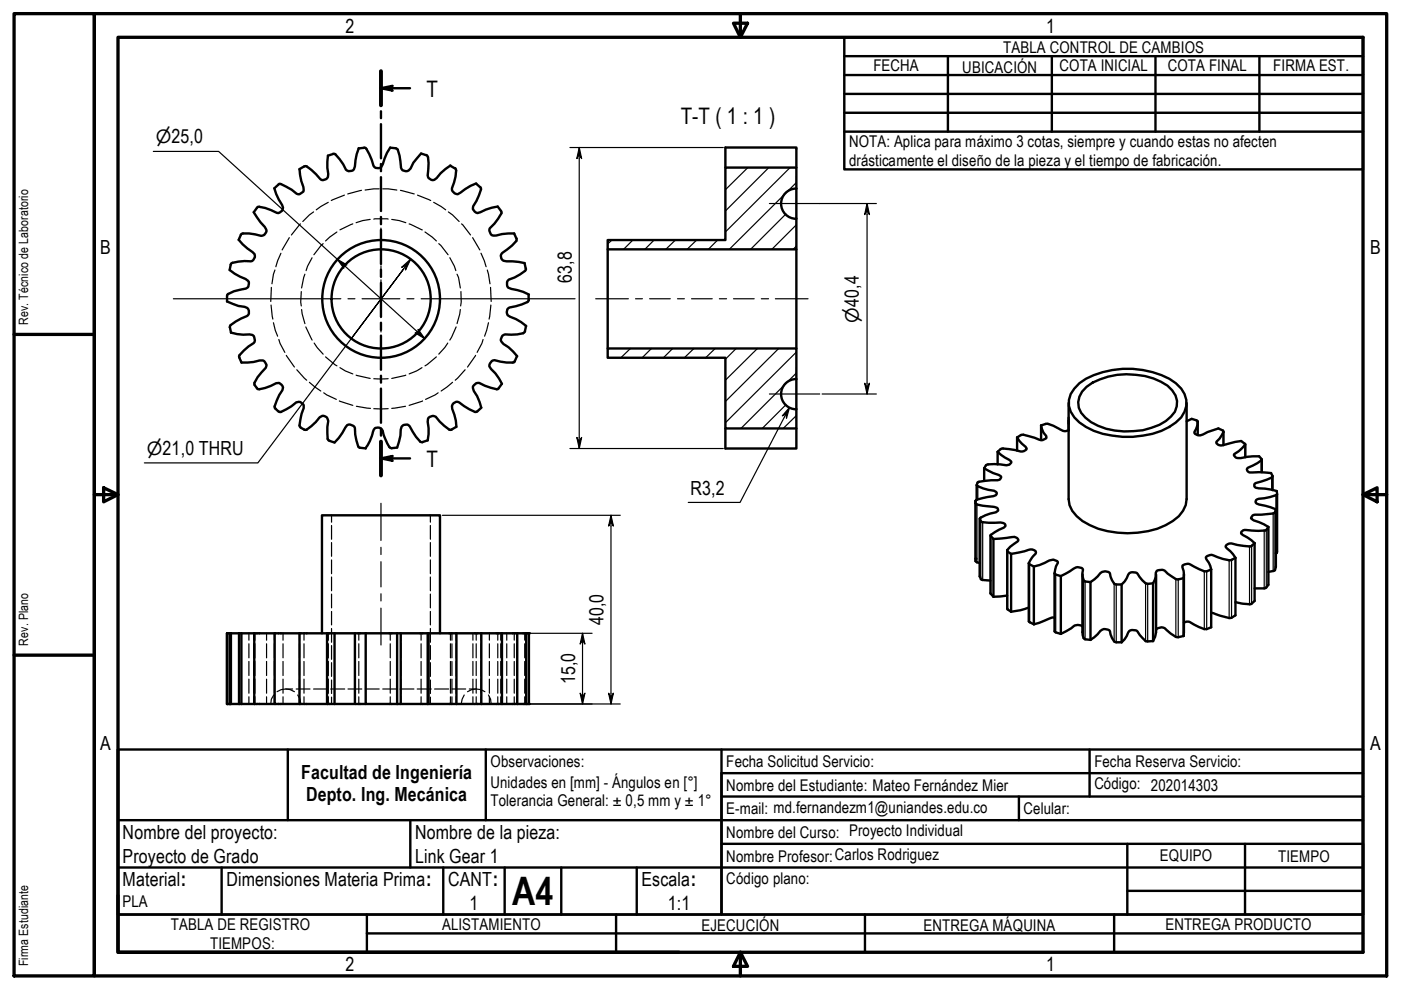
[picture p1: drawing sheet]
<svg xmlns="http://www.w3.org/2000/svg" width="297mm" height="210mm" viewBox="0 0 297 210" stroke-linecap="round" stroke-linejoin="round" font-family="sans-serif">
<!-- layer: Hatch (ISO) -->
<g fill="none" stroke="#000" stroke-width=".25">
<path d="M154.1 35.5l-.3 .2M158.6 35.5l-4.8 4.7M163 35.5l-9.2 9.2M167.5 35.5l-13.7 13.7M168.8 38.7l-14.2 14.2M129.7 50.9l-.9 .8M134.2 50.9l-2 2M138.7 50.9l-2 2M143.2 50.9l-2 2M147.7 50.9l-2 2M152.1 50.9l-1.9 2M166.6 45.4l-7.5 7.5"/>
<path d="M168.8 52.2l-.7 .7M168.8 47.7l-5.2 5.2M129.2 73.9l-.4 .3M133.7 73.9l-2.1 2M138.1 73.9l-2 2M142.6 73.9l-1.9 2M147.1 73.9l-2 2M151.6 73.9l-2 2M156.1 73.9l-2.3 2.3M160.6 73.9l-6.8 6.7M165.1 73.9l-11.3 11.2M168.8 79.1l-2 2"/>
<path d="M168.8 74.6l-15 15M166.6 85.8l-5 5M166.7 81.3l-9.6 9.5M168.8 88.1l-2.7 2.7"/>
</g>
<!-- layer: Hidden (ISO) -->
<g fill="none" stroke="#000" stroke-width=".25">
<path d="M58.3 57.2l-.3 .9-.3 2.1M59.6 53.7l-1.1 2.9M61.3 50.4l-1.5 2.6M63.7 47.5l-1.9 2.3M64.6 58.1l-.7 3M66.2 54.6l-1 1.8-.3 1M66.5 44.9l-.9 .7-1.4 1.4M68.5 51.7l-2 2.3M69.6 42.9l-2.5 1.6M71.4 49.2l-2.4 1.9M73 41.4l-2.8 1.1M74.8 47.5l-2.7 1.2"/>
<path d="M76.6 40.4l-2.9 .7M78.5 46.5l-1.6 .3-1.4 .4M79.2 46.5h3.1M80.4 40l-3 .3M81.2 40l2.9 .3M83.1 46.5l1.5 .3 1.4 .4M84.9 40.4l2.9 .7M86.7 47.5l2.8 1.2M88.5 41.4l2.8 1.1M90.1 49.2l2.4 1.9M91.9 42.9l2.6 1.6M93 51.7l2 2.3"/>
<path d="M95.1 44.9l.8 .7 1.4 1.4M95.4 54.6l.9 1.8 .3 1M96.9 58.1l.3 .7 .4 2.3M97.9 47.5l1.9 2.3M100.2 50.4l1.5 2.6M102 53.7l1.1 2.9M103.3 57.2l.6 3M57.5 64.7l.3 3M57.5 60.9l-.1 3M58 68.4l.4 1.6 .5 1.3M59.1 72l.3 .8 1 1.9M60.7 75.3l1.7 2.5"/>
<path d="M62.9 78.4l2.1 2.2M63.9 61.8l-.1 2.2 .1 .9M63.9 65.6l.7 3M64.8 69.3l1.4 2.8M66.6 72.7l.6 1 1.3 1.4M69 75.7l2.4 1.9M72.1 77.9l1.1 .7 1.6 .7M75.5 79.5l3 .7M86 79.5l-2.9 .7M89.5 77.9l-1.2 .7-1.6 .7M92.5 75.7l-2.4 1.9M94.9 72.7l-.6 1-1.3 1.4"/>
<path d="M96.7 69.3l-1.3 2.8M97.6 65.6l-.7 3M97.7 61.8l.1 2.2-.1 .9M98.6 78.4l-2.1 2.2M100.8 75.3l-1.7 2.5M102.4 72l-.2 .8-1 1.9M103.6 68.4l-.9 2.9M104 60.9l.1 3M104.1 64.7l-.4 3M65.6 81.1l2.4 1.8M68.6 83.3l2.7 1.4M71.9 85l2.9 1"/>
<path d="M75.6 86.1l2.9 .5M79.2 86.6h3.1M79.2 80.3h3.1M86 86.1l-2.9 .5M89.6 85l-2.9 1M92.9 83.3l-2.7 1.4M95.9 81.1l-2.4 1.8M70.3 109.3v1.4M70.3 111.4v2.9M70.3 115v3M70.3 118.7v2.9M91.2 109.3v1.4"/>
<path d="M91.2 111.4v2.9M91.2 115v3M91.2 118.7v2.9M48.7 134.3v1.4M48.7 136.5v3M50.6 134.3v1.4M50.6 136.5v3M52.8 134.3v1.4M52.8 136.5v3M53.8 134.3v1.4M53.8 136.5v3M54 134.3v1.4"/>
<path d="M54 136.5v3M56.5 134.3v1.4M56.5 136.5v3M58.2 134.3v1.4M58.2 136.5v3M60 134.3v1.4M60 136.5v3M63.5 134.3v1.4M63.5 136.5v3M64.5 134.3v1.4M64.5 136.5v3M69.5 134.3v1.4"/>
<path d="M69.5 136.5v3M69.6 134.3v1.4M69.6 136.5v3M70.3 122.3v3M70.3 126v2.9M70.3 129.6v2.9M70.3 133.3v2.9M70.3 136.9v2.9M75.2 134.3h.1M75.2 134.3v1.4M75.2 136.5v3M76.1 134.3v1.4"/>
<path d="M76.1 136.5v3M82.7 134.3v1.4M82.7 136.5v3M85 134.3h.1M85 134.3v1.4M85 136.5v3M89.3 134.3v1.4M89.3 136.5v3M90.7 134.3v1.4M90.7 136.5v3M91.2 122.3v3M91.2 126v2.9"/>
<path d="M91.2 129.6v2.9M91.2 133.3v2.9M91.2 136.9v2.9M95.5 134.3v1.4M95.5 136.5v3M95.8 134.3v1.4M95.8 136.5v3M96.7 134.3v1.4M96.7 136.5v3M100.3 134.3v1.4M100.3 136.5v3M101 134.3v1.4"/>
<path d="M101 136.5v3M102 134.3v1.4M102 136.5v3M103.8 134.3v1.4M103.8 136.5v3M105.5 134.3v1.4M105.5 136.5v3M106.2 134.3v1.4M106.2 136.5v3M106.4 134.3v1.4M106.4 136.5v3M107.4 134.3v1.4"/>
<path d="M107.4 136.5v3M109 134.3v1.4M109 136.5v3M109.5 134.3v1.4M109.5 136.5v3M111.3 134.3v1.4M111.3 136.5v3M111.5 134.3v1.4M111.5 136.5v3M112.1 134.3v1.4M112.1 136.5v3M48.7 140.2v3"/>
<path d="M48.7 144v3M48.7 147.7v1.6M50.6 140.2v3M50.6 144v3M50.6 147.7v1.6M52.8 140.2v3M52.8 144v3M52.8 147.7v1.6M53.8 140.2v3M53.8 144v3M53.8 147.7v1.6M54 140.2v3"/>
<path d="M54 144v3M54 147.7v1.6M56.5 140.2v3M56.5 144v3M56.5 147.7v1.6M58 147.4l-.5 .8-.1 1.1M58.2 140.2v3M58.2 144v3M58.2 147.7v1.6M58.7 146.7a3.3 3.3 0 0 1 3.7 0M60 140.2v3M60 144v3"/>
<path d="M60 147.7v1.6M60.6 146.1h1.4M62.8 146.1h2.9M63.1 147.4l.5 .8 .2 1.1M63.5 140.2v3M63.5 144v3M63.5 147.7v1.6M64.5 140.2v3M64.5 144v3M64.5 147.7v1.6M66.5 146.1h2.9M69.5 140.2v3"/>
<path d="M69.5 144v3M69.5 147.7v1.6M69.6 140.2v3M69.6 144v3M69.6 147.7v1.6M70.1 146.1h3M70.3 140.5v2.9M70.3 144.2v2.8M70.3 147.8v1.5M73.8 146.1h2.9M75.2 149.3h.1M75.2 140.2v3"/>
<path d="M75.2 144v3M75.2 147.7v1.6M76.1 140.2v3M76.1 144v3M76.1 147.7v1.6M77.5 146.1h2.9M81.2 146.1h2.9M82.7 140.2v3M82.7 144v3M82.7 147.7v1.6M84.8 146.1h3M85 140.2v3"/>
<path d="M85 144v3M85 147.7v1.6M88.5 146.1h2.9M89.3 140.2v3M89.3 144v3M89.3 147.7v1.6M90.7 140.2v3M90.7 144v3M90.7 147.7v1.6M91.2 140.5v2.9M91.2 144.2v2.8M91.2 147.8v1.5"/>
<path d="M92.1 146.1h3M95.5 140.2v3M95.5 144v3M95.5 147.7v1.6M95.8 140.2v3M95.8 144v3M95.8 147.7v1.6M95.8 146.1h2.9M96.7 140.2v3M96.7 144v3M96.7 147.7v1.6M98.4 147.4l-.4 .8-.2 1.1"/>
<path d="M99.1 146.7a3.3 3.3 0 0 1 3.7 0M99.5 146.1h1.5M100.3 140.2v3M100.3 144v3M100.3 147.7v1.6M101 140.2v3M101 144v3M101 147.7v1.6M102 140.2v3M102 144v3M102 147.7v1.6M103.6 147.4l.4 .8 .1 1.1"/>
<path d="M103.8 140.2v3M103.8 144v3M103.8 147.7v1.6M105.5 140.2v3M105.5 144v3M105.5 147.7v1.6M106.2 140.2v3M106.2 144v3M106.2 147.7v1.6M106.4 140.2v3M106.4 144v3M106.4 147.7v1.6"/>
<path d="M107.4 140.2v3M107.4 144v3M107.4 147.7v1.6M109 140.2v3M109 144v3M109 147.7v1.6M109.5 140.2v3M109.5 144v3M109.5 147.7v1.6M111.3 140.2v3M111.3 144v3M111.3 147.7v1.6"/>
<path d="M111.5 140.2v3M111.5 144v3M111.5 147.7v1.6M112.1 140.2v3M112.1 144v3M112.1 147.7v1.6"/>
</g>
<!-- layer: Visible (ISO) -->
<g fill="none" stroke="#000" stroke-width=".51">
<path d="M59 39.1l-.8 .8 .3 1.2 1.3 2.4a1.13 1.13 0 0 1-.8 1.7l-.3-.1a8.8 8.8 0 0 0-4-1.2l-.9 1.1 2.7 3.7a1.12 1.12 0 0 1-1.1 1.3 8.8 8.8 0 0 0-4.2-.4l-.1 .2M63.5 35.8l.4 2.6 .5 1.9a1.18 1.18 0 0 1-1.5 .8 11.4 11.4 0 0 0-3.7-2.1l-.1 .1M69.5 33l-.1 1.3 .1 3.2a1.16 1.16 0 0 1-1.4 .6l-.2-.2a9.2 9.2 0 0 0-3.1-2.7l-1.3 .7M70.6 32.6l-1.1 .4M76.1 31.4l-.5 1.3-.5 3.1a1.14 1.14 0 0 1-1.8 .2 9.6 9.6 0 0 0-2.4-3.4h-.3M77.2 31.3l-1.2 .2M77.2 31.3h.3a10 10 0 0 1 1.7 3.9l.2 .2a1.14 1.14 0 0 0 1.4 0l1.2-3 .7-1.1M82.7 31.3l1.2 .1M83.9 31.4l.2 .1a8.4 8.4 0 0 1 .9 4.1l.2 .2a1.15 1.15 0 0 0 1.9-.1l.5-1.2 1.7-2 1.1 .4M90.4 32.9l.2 .2a8.7 8.7 0 0 1 .1 4.1l.2 .6 .5 .3h.7l1.3-1.4 2.1-1.6M95.4 35.1l1.1 .6M96.5 35.7l.1 .1a8.1 8.1 0 0 1-.8 4.1 1.09 1.09 0 0 0 .6 1.1 1.09 1.09 0 0 0 1.2-.1l2.2-1.5 1.2-.5"/>
<path d="M100.9 38.9l.9 .8M101.9 39.7l.1 .2a10.4 10.4 0 0 1-1.7 3.8v.3a1.26 1.26 0 0 0 .9 1.2 15.5 15.5 0 0 1 4.3-1.4l.9 1.2a11.6 11.6 0 0 1-2.6 3.6 1.24 1.24 0 0 0 .7 1.3l1.9-.3 2.6-.1 .5 1.1M153.8 35.5v-4.2h15v4.2M168.8 40a3.2 3.2 0 0 0-3.2 3.2 3.2 3.2 0 0 0 3.2 3.2M48.9 56.1l-.2 1.1 1 .8 2.9 1.5a1.14 1.14 0 0 1-.5 1.7 8.6 8.6 0 0 0-3.9 1.3l-.1 1.4 2.4 1 1.4 .2a1.09 1.09 0 0 1 .9 .8 1.09 1.09 0 0 1-.5 1.1 9.7 9.7 0 0 0-3.5 2.1l-.1 .3M51.1 49.8l-.5 1 .8 1 2.6 2.1a1.12 1.12 0 0 1-.9 1.5 9.5 9.5 0 0 0-4.1 .5l-.1 .2M109.5 50.6v.2a8.2 8.2 0 0 1-3 2.8l-.3 .6a1.1 1.1 0 0 0 1.2 1.2l2.6 .1 1.3 .3M111.2 55.8l.3 1.2M111.5 56.9v.3a8.7 8.7 0 0 1-3.6 2.1 1.14 1.14 0 0 0-.1 1.7l3.1 .9 1.2 .6M128.8 50.9h25v-15.4h15v17.4h-40zM128.8 52.9v21M168.8 52.9v21"/>
<path d="M48.7 69.4l.3 1.2M49 70.5l1.3 .3 3.2 .2a1.27 1.27 0 0 1 .3 1.7 9.5 9.5 0 0 0-3.1 2.8l.5 1.4h1.3l3.3-.5a1.23 1.23 0 0 1 .5 1.6 8.3 8.3 0 0 0-2.4 3.4l.1 .2M109.2 76.6l-.2 .2a9.1 9.1 0 0 1-4.2-.4 1.16 1.16 0 0 0-1 1.3l1.2 1.5 1.4 2.2M109.6 75.5l-.5 1.1M111.3 70.3l-.1 .2a7.4 7.4 0 0 1-4.1 .4 1.08 1.08 0 0 0-.8 1.5l.4 .5 1.1 .7 1.9 1.9M111.5 69.1l-.2 1.2M112.1 62.5v1.1M112.1 63.6l-.1 .3a11.3 11.3 0 0 1-4.2 1.4 1.08 1.08 0 0 0 .3 1.9l1.3 .5 2.2 1.4M128.8 73.9h40v16.9h-15v-14.9h-25zM54 81.6l.2 .3a.94 .94 0 0 0 .8 .6l1.2-.2 2.3-1a1.09 1.09 0 0 1 1.2 .3 1.09 1.09 0 0 1 .2 1.1 9.7 9.7 0 0 0-1.7 3.8l1 .8a8.8 8.8 0 0 0 3.6-2 1.14 1.14 0 0 1 1.6 1.2 10.2 10.2 0 0 0-.8 4l.9 .6M64.5 91.1l.3 .1a8.3 8.3 0 0 0 3-2.7l.5-.3h.3a1.09 1.09 0 0 1 1 1.1 10.3 10.3 0 0 0 0 4l.2 .1M69.8 93.5l1.1 .3 .9-.9 1.8-2.8a1.19 1.19 0 0 1 1.6 .7 9.8 9.8 0 0 0 .9 4l.2 .2"/>
<path d="M76.3 94.9l1.2 .2M83.1 95a1.27 1.27 0 0 1-1-1l-.8-1.8a1.45 1.45 0 0 0-1.2-1.6l-.4 .1a1.3 1.3 0 0 0-.7 1.2l-.6 1.6-.9 1.6M84.2 94.9l-1.2 .1M89.6 93.8h-.3a8.6 8.6 0 0 1-2.4-3.4l-.5-.4-.7 .1-.5 .4-.3 1.9-.7 2.5M90.7 93.4l-1.1 .3M95.8 91.1l-.3 .1a9.1 9.1 0 0 1-3.1-2.8 1.12 1.12 0 0 0-1.2 0 1.12 1.12 0 0 0-.5 1l.2 1.4-.2 2.6M96.7 90.5l-1 .6M101.2 87.2l-.2 .1a11.5 11.5 0 0 1-4-2.1 1.12 1.12 0 0 0-1.1 1.5l.7 2.5 .2 1.3M105.7 82.3l-.2 .2a10.8 10.8 0 0 1-3.9-1.3 1.21 1.21 0 0 0-1.3 .8l.2 .9 .7 1.1 .8 2.5-.8 .7M106.4 81.4l-.7 .9M153.8 90.8v4.3h15v-4.3M168.8 80.4a3.2 3.2 0 0 0-3.2 3.2 3.2 3.2 0 0 0 3.2 3.2"/>
<path d="M208.7 99.3l1.9 1 1.1 .4 .6 .4a.76 .76 0 0 1-.8 .7h-1.4l-2.8 .4-.2 .8a9.1 9.1 0 0 0 3.7 1l.4 .3a.46 .46 0 0 1-.1 .7l-4 1M208.7 99.3v2.7M211.5 95.8l.7 .6 1.8 1.1 .4 .5a1.03 1.03 0 0 1-1 .7 8.9 8.9 0 0 0-4.4 0l-.3 .6M211.5 95.8v2.7M215.6 92.7l.5 .7 1.6 1.7a1.05 1.05 0 0 1-1.3 .6l-1.2-.3-2.8-.3-.9 .7M215.6 92.7v2.8M220.7 90.2a2.26 2.26 0 0 1 2.6 .1l1.1 .5a1.96 1.96 0 0 0 2.2 .4M220.7 90.2l.5 1.5 .6 .7v.5a1.34 1.34 0 0 1-1.4 .4l-3.4-1.1h-.5l-.9 .5M220.7 90.2v3.1M226.6 85.4v20.4a5.9 5.9 0 0 0 2.9 4.7 18.8 18.8 0 0 0 13.9 2.1 13.6 13.6 0 0 0 6.5-3.2l.9-1.1 .6-1.2 .2-1.3v-20.4M226.6 88.6v1.2M228.9 81.3a18.8 18.8 0 0 1 17.4-1.8 7.8 7.8 0 0 1 5.2 5.3 5.2 5.2 0 0 1-2.2 4.8 17.3 17.3 0 0 1-13.5 2.8 12.9 12.9 0 0 1-8-3.9 4.5 4.5 0 0 1 0-6.1z"/>
<path d="M230.4 82a15.6 15.6 0 0 1 15.7-1.1 5.6 5.6 0 0 1 3.5 4.1 4.5 4.5 0 0 1-2.4 4.3 16.2 16.2 0 0 1-15.9 .2 4.6 4.6 0 0 1-2.4-5.4l.5-1.1zM251.6 89.3l1.1-.5 1 .3 .2 .3M253.9 89.4v.7l-.7 1.7a1.42 1.42 0 0 0 1.9 .3l.9-.5 2.3-.8 1.1 .6a6 6 0 0 1-1.5 2.4 1.15 1.15 0 0 0 1.6 .5l3.6-.8 .9 .7a7.9 7.9 0 0 1-2.4 2.2 .87 .87 0 0 0 .8 .7l3.2-.4h1.4l.5 .6v.2l-.9 .7-2.2 1.1a.66 .66 0 0 0 .5 .9l2-.1 2.6 .2 .3 .6-.2 .4-3.3 1.1-.4 .3v.4l.4 .3 1.9 .2 2.5 .5v.8l-1.4 .5-2.5 .4-.5 .2-.1 .4 .2 .4 .6 .2 2.4 .5 1.1 .5M253.9 89.4v2.8M259.4 91.5v2.9M264 94.2v2.7M267.5 97.4v2.7M206.8 106.7l.1 .1a12 12 0 0 0 3.9 .7l.6 .2 .2 .5-.5 .4a7.9 7.9 0 0 0-3.3 1.3l.2 .6 .3 .2 4.4 .2a.53 .53 0 0 1 .5 .6l-3.2 2 .6 .8M207.1 106l-.3 .2v12.8l.3 .2 .6 .2M207.1 102.9v3.1M207.7 110v12.2l.4 .7 1.9 .2M210 113.5v12.3l.6 .7"/>
<path d="M210.6 114.3l3.8-.4a1.1 1.1 0 0 1 1.5 .7l-.1 .2a5.2 5.2 0 0 0-2.2 1.9l.8 .7M210.6 114.3v12.2M213.6 116.7v12.3l.8 .7M214.4 117.4l3.5-.8a1.26 1.26 0 0 1 1.7 .5l-1.5 2.3 .2 .3 .9 .4M214.4 117.4v12.3M218.1 119.5v12.2l1.1 .7M261.9 118.3a2.3 2.3 0 0 1-2.6 .2l-2.4-.9a1.37 1.37 0 0 0-1.2 .6l.9 1.8 .2 .7M261.9 118.3v12.2l-.8 .5h-.5l-3.8-1.1M266 115.2l-.8 .7-2.9-.4-1.2-.3a1.14 1.14 0 0 0-1.3 .7l1.6 1.6 .5 .8M266 115.2v12.2l-.8 .7-1.8-.1-1.5-.3M268.9 111.7l-.4 .7a13.3 13.3 0 0 1-4.7 0l-.6 .3-.1 .4 2.2 1.4 .7 .7M268.9 111.7v12.3l-.5 .7h-2.4"/>
<path d="M269.8 101v2.9M270.5 108l-.2 .6-.4 .3-3.8 .2a.87 .87 0 0 0-.9 .8l.6 .4 2.2 .9 .9 .5M270.5 108v12.2l-.3 .8-1.3 .3M270.8 104.8v12.2l-.3 .3M48.7 134.3v15M49 134.3v15M50.7 134.3v15M51.2 134.3v15M53.9 134.3v15M58.2 134.3v15h12.7M63.5 134.3v15M68.3 134.3v-25h25v25"/>
<path d="M69.3 134.3v15M70.9 134.3h-22.8v15h10.1M70.9 134.3h13.3M70.9 134.3v15M75.2 134.3v15M77.5 134.3v15h6.7M84.2 134.3h6.5M84.2 134.3v15M85 134.3v15M90.7 134.3h21.4v15h-21.4M90.7 134.3v15M90.9 134.3v15"/>
<path d="M96.8 134.3v15M102 134.3v15M106.4 134.3v15M109.7 134.3v15M111.6 134.3v15M213.6 126.3l-3 .2M218.1 128.8l-1.8 .6-1.9 .3M219.2 120.1l2.3-.7a2.34 2.34 0 0 1 2.7-.4l.1 .4-.4 .7-.3 1.5M219.2 120.1v12.3M223.6 121.6l.2 .2 1.1 .3M223.6 121.6v12.2l.2 .3 1.1 .3M223.6 131a2.93 2.93 0 0 0-2.2 .6l-2.2 .8"/>
<path d="M224.9 122.1l1.9-1a2.15 2.15 0 0 1 2.6-.7l.2 .4a3.1 3.1 0 0 0 .3 2.4l1.3 .2M224.9 122.1v12.3M229.5 121.8l.1 12.9 .1 .6 .4 .2 1.1 .2M229.5 132.8l-1-.3a1.61 1.61 0 0 0-1.4 .7l-2.2 1.2M231.2 123.4l1.5-1.2a1.64 1.64 0 0 1 2.6-.6 3.6 3.6 0 0 0 1.1 2.3h1.4M231.2 135.7l1.5-1.2a1.57 1.57 0 0 1 2.6-.7 3.6 3.6 0 0 0 1.1 2.3l1.4 .1M231.2 123.4v12.3M237.8 123.9v12.3M244.5 123.7h-1.4a6.1 6.1 0 0 1-2.1-2.3 1.44 1.44 0 0 0-1.8 .4l-.8 1.5-.6 .6M244.5 135.9h-1.6l-1.3-1.3-.4-.7a1.35 1.35 0 0 0-2 .2l-.8 1.4-.6 .7M244.5 123.7v12.2M245.1 133.6l.1-.3a1.49 1.49 0 0 1 2.1 .3l2 1.4 .5 .1 1.2-.3"/>
<path d="M245.1 121.8v12.2l-.2 1-.4 .9M251 122.6a2.02 2.02 0 0 1-2.6-.4l-.8-.6a1.66 1.66 0 0 0-2.4-.5l-.2 .3-.1 1.5-.4 .8M251 122.6v12.2M251 121.8v13M256.8 120.7a2.16 2.16 0 0 1-2.5 0l-1.1-.5a1.87 1.87 0 0 0-2.5-.3l.3 1.2v1.5M256.8 120.7v12.3a2.26 2.26 0 0 1-2.6-.1l-2-1-.6-.1-.6 .2M70.9 149.3h6.6M84.2 149.3h6.5"/>
<circle cx="80.8" cy="63.4" r="12.5"/>
<circle cx="80.8" cy="63.4" r="10.5"/>
</g>
<g fill="#000">
<circle cx="206.8" cy="118.5" r=".25"/>
<circle cx="270.5" cy="117.3" r=".25"/>
<circle cx="48.1" cy="134.3" r=".25"/>
<circle cx="48.7" cy="134.3" r=".25"/>
<circle cx="112.1" cy="134.3" r=".25"/>
<circle cx="48.1" cy="149.3" r=".25"/>
<circle cx="48.7" cy="149.3" r=".25"/>
<circle cx="112.1" cy="149.3" r=".25"/>
</g>
<!-- layer: Visible Narrow (ISO) -->
<g fill="none" stroke="#000" stroke-width=".25">
<path d="M253.9 89.4v2.8M259.4 91.6v2.8M264 94.3v2.6M267.4 97.6v2.5M206.8 106.2v12.8M207.1 107v12.2M207.3 103.1v2.8M207.8 110v12.3M208 110.5v12.3M208.3 110.7v12.3M210.1 113.6v12.3M213.6 116.9v12.3"/>
<path d="M218.3 119.7v12.2M260.6 118.8v12.2M261.1 118.7v12.3M264.9 115.9v12.2M265.4 115.7v12.3M268 112.5v12.2M268.5 112.4v12.2M269.6 101.3v2.6M269.9 108.9v12.2M270.3 108.6v12.3M270.5 105v12.3M223.8 121.8v12.3"/>
<path d="M229.7 123v12.3M230.1 123.3v12.2M236.2 123.7v12.3M236.7 123.9v12.3M242.9 123.7v12.2M243.3 123.8v12.2M249.3 122.8v12.2M249.8 122.8v12.3M255.3 121.1v12.3M255.8 121.1v12.3"/>
</g>
<!-- layer: Section Line (ISO) -->
<g fill="none" stroke="#000" stroke-width=".51">
<path d="M80.8 18.7l2.4-.5-.8 .5 .8 .5zM80.8 15.1v7.2M80.8 18.7h6.1M80.8 23.6v1.5M80.8 26.3v7.3M80.8 34.8v1.5M80.8 37.6v7.1M80.8 46v1.5M80.8 48.7v7.3M80.8 57.2v1.5M80.8 60v7.2M80.8 68.4v1.5"/>
<path d="M80.8 71.2v7.2M80.8 79.7v1.4M80.8 97.2l2.4-.5-.8 .5 .8 .5zM80.8 82.4v7.2M80.8 90.8v1.6M80.8 93.6v7.2M80.8 97.2h6.1"/>
</g>
<path d="M80.8 15.1v7.2M80.8 93.6v7.2" fill="none" stroke="#000" stroke-width=".83"/>
<g fill="#000">
<path d="M80.8 18.7l2.4-.5-.8 .5 .8 .5z" fill-rule="evenodd"/>
<path d="M80.8 97.2l2.4-.5-.8 .5 .8 .5z" fill-rule="evenodd"/>
</g>
<!-- layer: Title (ISO) -->
<g fill="none" stroke="#000" stroke-width=".51">
<path d="M179 7.9h110v28h-110zM179 19.9h110M179 15.9h110M179 11.9h110M201 11.9v16M223 11.9v16M245 11.9v16M267 11.9v16M179 23.9h110M179 27.9h110M25 158.9h264v35h-136v-30h136M25 158.9v35h128v-35"/>
<path d="M25 158.9v35M61 158.9v15M103 158.9v15M231 158.9v10M25 173.9h264M87 173.9v10M153 178.9h136v15M153 168.9h136M216 168.9v5M239 178.9v15M264 178.9v15M25 193.9h264v8h-264z"/>
<path d="M25 183.9h264M47 183.9v10M77.8 193.9v8M77.8 197.9h211.2M94 183.9v10M107 183.9v10M119 183.9v10M130.6 193.9v8M135 183.9v10M183.4 193.9v8M236.2 193.9v8M239 188.9h50"/>
</g>
<!-- layer: Border (ISO) -->
<g fill="none" stroke="#000" stroke-width=".7">
<path d="M3 2.9h17v204h-17zM20 2.9h274v204h-274zM25 7.9h264v194h-264zM155.5 4.9h3l-1.5 3zM157 2.9v5M3 70.9h17M20 104.9h5M22 103.4l3 1.5-3 1.5zM289 104.9l3-1.5v3zM289 104.9h5M3 138.9h17M25 189.9v12h119"/>
<path d="M157 201.9l1.5 3h-3zM157 201.9v5"/>
</g>
<!-- layer: Center Mark (ISO) -->
<g fill="none" stroke="#000" stroke-width=".25">
<path d="M168.8 37.5v11.4M80.8 48.4v6.5M80.8 56.4v1.5M80.8 59.3v8M163.1 43.2h10.7M36.8 63.3h35.5M73.8 63.3h1.4M76.8 63.3h8M80.8 68.9v1.5M80.8 71.9v6.5M86.3 63.3h1.5M89.3 63.3h32.6"/>
<path d="M168.8 77.9v11.4M163.1 83.5h10.7"/>
</g>
<!-- layer: Dimension (ISO) -->
<g fill="none" stroke="#000" stroke-width=".25">
<path d="M32.5 32.1h13.9l43.6 39.7M120.8 31.3h32.6M122.8 31.3l.5 2.3-.5-.8-.5 .8zM122.8 31.3v63.8M71.5 55l2 1.2-.9-.2 .3 .9zM173.8 43.2h12M183.8 43.2l.5 2.3-.5-.8-.5 .8zM183.8 43.2v40.3M88.6 69.8l1.4 2-2-1.2 .9 .2zM120.8 95.1h32.6M122.3 92.7l.5 .9 .5-.9-.5 2.4zM167.4 86.4l-.6 2.3-.1-1-.8 .5z"/>
<path d="M167.4 86.4l-10.5 20.1h-11M174.3 83.5h11.5M183.3 81.3l.5 .8 .5-.8-.5 2.2zM93.8 109.3h37.7M129.5 109.3l.5 2.2-.5-.8-.5 .8zM129.5 109.3v40M70.1 134.3h10.5M80.9 134.3h44.6M123.5 134.3l.5 2.3-.5-.9-.5 .9zM123.5 134.3v15M83.1 149.3h48.4M123 147l.5 .7 .5-.7-.5 2.3z"/>
<path d="M129 147l.5 .7 .5-.7-.5 2.3z"/>
</g>
<g fill="#000">
<path d="M122.8 31.3l.5 2.3-.5-.8-.5 .8z" fill-rule="evenodd"/>
<path d="M71.5 55l2 1.2-.9-.2 .3 .9z" fill-rule="evenodd"/>
<path d="M183.8 43.2l.5 2.3-.5-.8-.5 .8z" fill-rule="evenodd"/>
<path d="M88.6 69.8l1.4 2-2-1.2 .9 .2z" fill-rule="evenodd"/>
<path d="M122.3 92.7l.5 .9 .5-.9-.5 2.4z" fill-rule="evenodd"/>
<path d="M167.4 86.4l-.6 2.3-.1-1-.8 .5z" fill-rule="evenodd"/>
<path d="M183.3 81.3l.5 .8 .5-.8-.5 2.2z" fill-rule="evenodd"/>
<path d="M129.5 109.3l.5 2.2-.5-.8-.5 .8z" fill-rule="evenodd"/>
<path d="M123.5 134.3l.5 2.3-.5-.9-.5 .9z" fill-rule="evenodd"/>
<path d="M123 147l.5 .7 .5-.7-.5 2.3z" fill-rule="evenodd"/>
<path d="M129 147l.5 .7 .5-.7-.5 2.3z" fill-rule="evenodd"/>
</g>
<!-- layer: Symbol (ISO) -->
<path d="M85.2 56.7l1.9-1.7-1.1 2.2 .1-.9zM87.1 55l-1.5 2M74.5 71.8l11.1-14.8-30.9 41.1h-24.1" fill="none" stroke="#000" stroke-width=".25"/>
<path d="M85.2 56.7l1.9-1.7-1.1 2.2 .1-.9z" fill-rule="evenodd" fill="#000"/>
<!-- layer: Centerline (ISO) -->
<g fill="none" stroke="#000" stroke-width=".25">
<path d="M126.3 63.3h6.9M134.7 63.3h1.5M137.7 63.3h4.4M143.6 63.3h1.5M146.6 63.3h4.4M152.5 63.3h1.6M155.5 63.3h4.4M161.4 63.3h1.5M164.4 63.3h6.9M80.8 106.7v7.9M80.8 116v1.6M80.8 119.1v5.3"/>
<path d="M80.8 125.9v1.5M80.8 128.9v7.9"/>
</g>
<text font-size="8.3" x="108.6" y="191.9">A4</text>
<g font-size="4.8">
<text x="90.4" y="20.5">T</text>
<text x="144.3" y="26.3">T-T ( 1 : 1 )</text>
<text x="90.4" y="99">T</text>
</g>
<g font-size="4.1">
<text x="73.3" y="6.9">2</text>
<text x="221.8" y="6.9">1</text>
<text x="21.2" y="53.9">B</text>
<text x="290.5" y="53.9">B</text>
<text x="121.2" y="60" transform="rotate(-90 121.2 60)">63,8</text>
<text x="146.4" y="104.9">R3,2</text>
<text x="128" y="132.6" transform="rotate(-90 128 132.6)">40,0</text>
<text x="121.9" y="145.1" transform="rotate(-90 121.9 145.1)">15,0</text>
<text x="21.2" y="158.9">A</text>
<text x="290.5" y="158.9">A</text>
<text x="63.9" y="165.1">Facultad de Ingeniería</text>
<text x="64.9" y="169.8">Depto. Ing. Mecánica</text>
<text x="26" y="177.9">Nombre del proyecto:</text>
<text x="88" y="177.9">Nombre de la pieza:</text>
<text x="26" y="183">Proyecto de Grado</text>
<text x="88" y="183">Link Gear 1</text>
<text x="26" y="187.9">Material:</text>
<text x="48" y="187.9">Dimensiones Materia Prima:</text>
<text x="95" y="187.9">CANT:</text>
<text x="136" y="187.9">Escala:</text>
<text x="99.6" y="192.9">1</text>
<text x="141.6" y="192.9">1:1</text>
<text x="73.3" y="205.9">2</text>
<text x="221.8" y="205.9">1</text>
</g>
<g font-size="3.9">
<text x="33" y="30.4">⌀25,0</text>
<text x="182.1" y="68.4" transform="rotate(-90 182.1 68.4)">⌀40,4</text>
<text x="31.1" y="96.4">⌀21,0 THRU</text>
</g>
<g font-size="3.4">
<text x="212.7" y="11.1">TABLA CONTROL DE CAMBIOS</text>
<text x="185.2" y="15.1">FECHA</text>
<text x="204" y="15.5">UBICACIÓN</text>
<text x="224.6" y="15.1">COTA INICIAL</text>
<text x="247.6" y="15.1">COTA FINAL</text>
<text x="269.9" y="15.1">FIRMA EST.</text>
<text x="180" y="31.2">NOTA: Aplica para máximo 3 cotas, siempre y cuando estas no afecten</text>
<text x="180" y="35.2">drásticamente el diseño de la pieza y el tiempo de fabricación.</text>
<text x="104" y="167.1">Unidades en [mm] - Ángulos en [°]</text>
<text x="104" y="162.7">Observaciones:</text>
<text x="154" y="167.6">Nombre del Estudiante: Mateo Fernández Mier</text>
<text x="154" y="162.7">Fecha Solicitud Servicio:</text>
<text x="232" y="167.3">Código: 202014303</text>
<text x="232" y="162.7">Fecha Reserva Servicio:</text>
<text x="104" y="170.8">Tolerancia General: ± 0,5 mm y ± 1°</text>
<text x="154" y="172.6">E-mail: md.fernandezm1@uniandes.edu.co</text>
<text x="217" y="172.6">Celular:</text>
<text x="154" y="177.6">Nombre del Curso: Proyecto Individual</text>
<text x="154" y="182.7">Nombre Profesor:Carlos Rodriguez</text>
<text x="245.9" y="182.6">EQUIPO</text>
<text x="271" y="182.7">TIEMPO</text>
<text x="154" y="187.4">Código plano:</text>
<text x="26" y="192.4">PLA</text>
<text x="36.2" y="197.2">TABLA DE REGISTRO</text>
<text x="93.7" y="197.1">ALISTAMIENTO</text>
<text x="148.7" y="197.5">EJECUCIÓN</text>
<text x="195.8" y="197.4">ENTREGA MÁQUINA</text>
<text x="247.1" y="197.1">ENTREGA PRODUCTO</text>
<text x="44.6" y="201.1">TIEMPOS:</text>
</g>
<g font-size="2.7">
<text x="6" y="68.9" transform="rotate(-90 6 68.9)">Rev. Técnico de Laboratorio</text>
<text x="6" y="136.9" transform="rotate(-90 6 136.9)">Rev. Plano</text>
<text x="6" y="204.9" transform="rotate(-90 6 204.9)">Firma Estudiante</text>
</g>
</svg>
